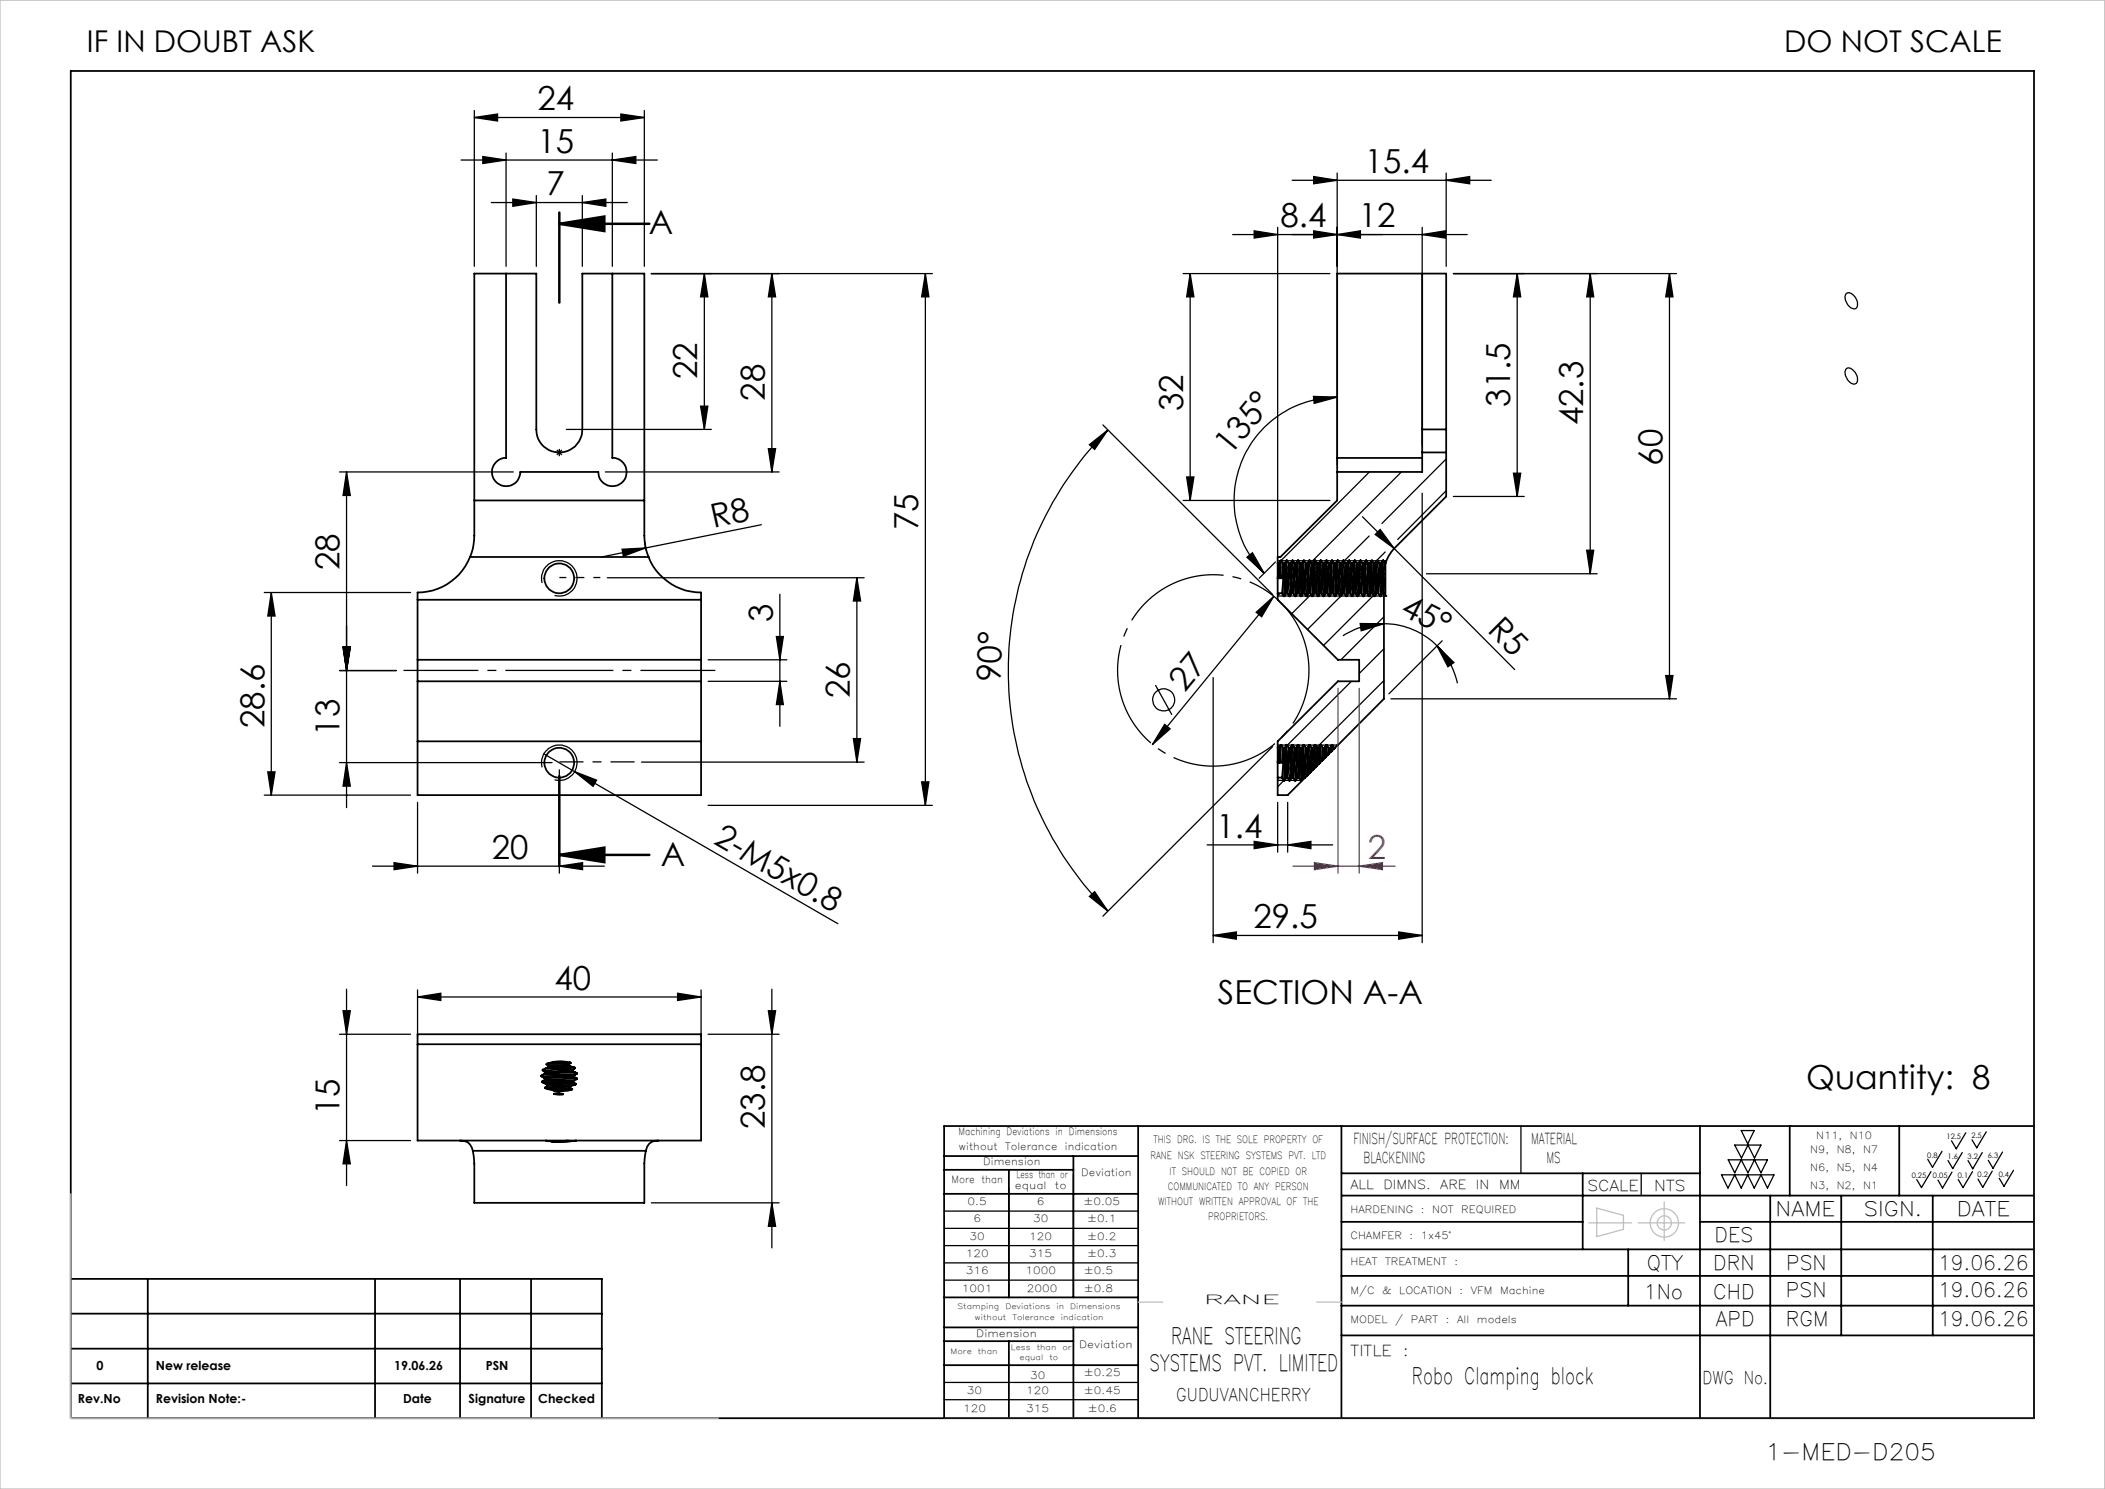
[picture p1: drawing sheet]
<svg xmlns="http://www.w3.org/2000/svg" width="297mm" height="210mm" viewBox="0 0 297 210" stroke-linecap="round" stroke-linejoin="round" font-family="sans-serif">
<g fill="none" stroke="#000" stroke-width=".25">
<path d="M10 10h277v190h-277zM71.4 38.6v26a2 2 0 0 0-2 2 2 2 0 0 0 2 2 2 2 0 0 0 2-2h11a2 2 0 0 0 2 2 2 2 0 0 0 2-2 2 2 0 0 0-2-2v-26M200.7 38.6v22M66.3 78.6a8 8 0 0 1-7.4 5v28.5h40v-28.5a8 8 0 0 1-7.4-5M66.3 78.6a7.4 7.4 0 0 0 .6-3v-37h8.8v22a3.2 3.2 0 0 0 3.2 3.2 3.2 3.2 0 0 0 3.3-3.2v-22h8.7v37.6a6.9 6.9 0 0 0 .6 2.4M66.3 78.6h25.2M66.9 70.6h24M180.3 79.5v2.1M180.3 79.5h.1M180.4 79.5l-.1 2.1M180.7 79.1l-.2 2.5M180.8 79l.2 .5"/>
<path d="M180.8 79l-.1 .1-.3 .4M180.8 79l-.2 2.6M181 79.5l-.1 2.1h-.6M181 79.5h.3M181.3 79.5l-.4 4.2M181.5 79h.1M181.5 79l-.2 .5M181.5 79l-.4 5.1M181.6 79l-.4 5M181.6 79l.3 .5M181.9 79.5l-.4 4.2M181.9 79.5h.2"/>
<path d="M182.1 79.5l-.5 4.2M182.3 79.1l-.4 5M182.4 79l.3 .5M182.4 79h-.1l-.2 .5M182.4 79l-.4 5M182.7 79.5l-.5 4.2M182.7 79.5h.1M182.8 79.5l-.3 4.2M183.1 79h.1M183.1 79l-.3 .5M183.1 79l-.4 5.1M183.2 79l.2 .5"/>
<path d="M183.2 79l-.4 5M183.4 79.5l-.3 4.2M183.4 79.5h.3M183.7 79.5l-.4 4.2M183.9 79.1l-.4 5M184 79l-.4 5M184 79l.3 .5M184 79h-.1l-.2 .5M184.3 79.5l-.4 4.2M184.3 79.5h.2M184.5 79.5l-.5 4.2M184.7 79l-.4 5.1"/>
<path d="M184.8 79l-.4 5M184.8 79l.3 .5M184.8 79h-.1l-.2 .5M185.1 79.5l-.5 4.2M185.1 79.5h.1M185.2 79.5l-.3 4.2M185.5 79h.1M185.5 79l-.3 .5M185.5 79l-.4 5.1M185.6 79l.2 .5M185.6 79l-.4 5M185.8 79.5l-.3 4.2"/>
<path d="M185.8 79.5h.3M186.1 79.5l-.4 4.2M186.3 79h.1M186.3 79l-.2 .5M186.3 79l-.4 5.1M186.4 79l.3 .5M186.4 79l-.4 5M186.7 79.5l-.4 4.2M186.7 79.5h.2M186.9 79.5l-.5 4.2M187.1 79l-.4 5.1M187.2 79l-.4 5"/>
<path d="M187.2 79l.3 .5M187.2 79h-.1l-.2 .5M187.5 79.5l-.5 4.2M187.5 79.5h.1M187.6 79.5l-.3 4.2M187.9 79h.1M187.9 79l-.3 .5M187.9 79l-.4 5.1M188 79l.2 .5M188 79l-.4 5M188.2 79.5l-.3 4.2M188.2 79.5h.3"/>
<path d="M188.5 79.5l-.4 4.2M188.7 64.6v2M188.7 66.6v4l-8 8h-.4v.9M188.7 64.6h12M188.7 79h.1M188.7 79l-.2 .5M188.7 79l-.4 5.1M188.8 79l.3 .5M188.8 79l-.3 5M189.1 79.5l-.4 4.2M189.1 79.5h.2M189.3 79.5l-.5 4.2"/>
<path d="M189.5 79l-.4 5.1M189.6 79l-.4 5M189.6 79l.3 .5M189.6 79h-.1l-.2 .5M189.9 79.5l-.5 4.2M189.9 79.5h.1M190 79.5l-.3 4.2M190.3 79l-.4 5.1M190.4 79l-.4 5M190.4 79l.2 .5M190.4 79l-.4 .5M190.6 79.5l-.3 4.2"/>
<path d="M190.6 79.5h.3M190.9 79.5l-.4 4.2M191.1 79h.1M191.1 79l-.2 .5M191.1 79l-.4 5.1M191.2 79l-.3 5M191.2 79l.3 .5M191.5 79.5l-.4 4.2M191.5 79.5h.2M191.7 79.5l-.5 4.2M191.9 79h.1M191.9 79l-.2 .5"/>
<path d="M191.9 79l-.4 5.1M192 79l-.4 5M192 79l.3 .5M192.3 79.5l-.5 4.2M192.3 79.5h.1M192.4 79.5l-.3 4.2M192.7 79l-.4 5.1M192.8 79l-.4 5M192.8 79l.2 .5M192.8 79l-.4 .5M193 79.5l-.3 4.2M193 79.5h.3"/>
<path d="M193.3 79.5l-.4 4.2M193.5 79.1l-.4 5M193.6 79l.3 .5M193.6 79h-.1l-.2 .5M193.6 79l-.3 5M193.9 79.5l-.4 4.2M193.9 79.5h.2M194.1 79.5l-.5 4.2M194.3 79.1l-.4 5M194.4 79l-.4 5M194.4 79l.3 .5M194.4 79h-.1l-.2 .5"/>
<path d="M194.7 79.5l-.5 4.2M194.7 79.5h.1M194.8 79.5l-.3 4.2M195.1 79l-.4 5.1M195.2 79l-.4 5M195.2 79l.2 .5M195.2 79l-.4 .5M195.4 79.8l-.1 .7v1.1M195.4 79.5v.3M195.4 79.5h.1M195.5 79.5l-.1 .3M195.5 79.1v5"/>
<path d="M200.7 60.6v3.2M200.7 63.8v2.8h-12M200.7 63.8h3.3M200.7 60.6h3.3M204 63.8v6.2l-7.3 7.4a5.3 5.3 0 0 0-1.2 2.1M204 60.6v3.2M204 60.6v-22h-15.3v26M58.9 84.6h40M58.9 96.1h40M58.9 93.1h40M180.3 81.6v2.1M180.3 83.7v.9l8.5 8.5h3v3h-3l-8.5 8.5v.9"/>
<path d="M180.3 83.7h.6M180.9 83.7l.2 .4M181.5 83.7l-.2 .4h-.2M181.5 83.7h.1M181.6 83.7l.3 .4M182.2 83.7l-.2 .4h-.1M182.2 83.7h.3M182.5 83.7l.2 .4M183.1 83.7l-.3 .4h-.1M183.1 83.7h.2M183.3 83.7l.2 .4M183.9 83.7l-.3 .4h-.1"/>
<path d="M183.9 83.7h.1M184 83.7l.3 .4M184.6 83.7l-.2 .4h-.1M184.6 83.7h.3M184.9 83.7l.2 .4M185.5 83.7l-.3 .4h-.1M185.5 83.7h.2M185.7 83.7l.2 .4M186.3 83.7l-.3 .4h-.1M186.3 83.7h.1M186.4 83.7l.3 .4M187 83.7l-.2 .4h-.1"/>
<path d="M187 83.7h.3M187.3 83.7l.2 .4M187.9 83.7l-.3 .4h-.1M187.9 83.7h.2M188.1 83.7l.2 .4M188.7 83.7l-.3 .4h-.1M188.7 83.7h.1M188.8 83.7l.3 .4M189.4 83.7l-.2 .4h-.1M189.4 83.7h.3M189.7 83.7l.2 .4M190.3 83.7l-.3 .4h-.1"/>
<path d="M190.3 83.7h.2M190.5 83.7l.2 .4M191.1 83.7l-.3 .4h-.1M191.1 83.7h.1M191.2 83.7l.3 .4M191.8 83.7l-.3 .4M191.8 83.7h.3M192.1 83.7l.2 .4M192.7 83.7l-.3 .4h-.1M192.7 83.7h.2M192.9 83.7l.2 .4M193.5 83.7l-.3 .4h-.1"/>
<path d="M193.5 83.7h.1M193.6 83.7l.3 .4M194.2 83.7l-.3 .4M194.2 83.7h.3M194.5 83.7l.2 .4M195.1 83.7l-.3 .4h-.1M195.1 83.7h.2M195.3 81.6l-.2 2.1M195.3 81.6v2.1M195.3 83.7v14.9l-6.5 6.4M195.5 84.1h.1M58.9 104.6h40"/>
<path d="M180.3 107.6v2.1M180.3 105.5v2.1M180.3 109.7v2.4h1.4l2.4-2.4M180.3 105.5h.1M180.3 109.7h.6M180.4 105.5l-.1 2.1M180.7 105.1l-.2 2.5M180.8 105l.2 .5M180.8 105l-.1 .1-.3 .4M180.8 105l-.2 2.6M180.9 109.7l.2 .4M181 105.5l-.1 2.1h-.6"/>
<path d="M181 105.5h.3M181.3 105.5l-.4 4.2M181.5 109.7l-.2 .4h-.2M181.5 109.7h.1M181.5 105h.1M181.5 105l-.2 .5M181.5 105l-.4 5.1M181.6 105l.3 .5M181.6 105l-.4 5M181.6 109.7l.3 .4M181.9 105.5l-.4 4.2M181.9 105.5h.2"/>
<path d="M182.1 105.5l-.5 4.2M182.2 109.7l-.2 .4h-.1M182.2 109.7h.3M182.3 105.1l-.4 5M182.4 105l.3 .5M182.4 105h-.1l-.2 .5M182.4 105l-.4 5M182.5 109.7l.2 .4M182.7 105.5l-.5 4.2M182.7 105.5h.1M182.8 105.5l-.3 4.2M183.1 109.7l-.3 .4h-.1"/>
<path d="M183.1 109.7h.2M183.1 105h.1M183.1 105l-.3 .5M183.1 105l-.4 5.1M183.2 105l.2 .5M183.2 105l-.4 5M183.3 109.7l.2 .4M183.4 105.5l-.3 4.2M183.4 105.5h.3M183.7 105.5l-.4 4.2M183.9 109.7l-.3 .4h-.1M183.9 109.7h.1"/>
<path d="M183.9 105.1l-.4 5M184 105l.3 .5M184 105h-.1l-.2 .5M184 105l-.4 5M184 109.7h.1M184.3 105.5l-.4 4.2M184.3 105.5h.2M184.4 109.4l-.3 .3M184.5 105.5l-.5 4.2M184.5 109.3l-.1 .1M184.7 105l-.3 4.4M184.7 109.1l-.2 .2"/>
<path d="M184.8 105l.3 .5M184.8 105h-.1l-.2 .5M184.8 105l-.3 4.3M185 108.9l-.3 .2M185.1 105.5l-.4 3.6M185.1 105.5h.1M185.2 105.5l-.2 3.4M185.2 108.6l-.2 .3M185.3 108.5l-.1 .1M185.5 105h.1M185.5 105l-.3 .5M185.5 105l-.3 3.6"/>
<path d="M185.6 105l.2 .5M185.6 105l-.3 3.5M185.6 108.2l-.3 .3M185.8 105.5l-.2 2.7M185.8 105.5h.3M185.8 108l-.2 .2M186.1 105.5l-.3 2.5M186.1 107.7l-.3 .3M186.2 107.6l-.1 .1M186.3 105h.1M186.3 105l-.2 .5M186.3 105l-.2 2.7"/>
<path d="M186.4 105l.3 .5M186.4 105l-.2 2.6M186.5 107.3l-.3 .3M186.7 105.5l-.2 1.8M186.7 105.5h.2M186.7 107.1l-.2 .2M186.9 105.5l-.2 1.6M186.9 106.9l-.2 .2M187 106.8l-.1 .1M187.1 105l-.2 1.9M187.2 105l.3 .5M187.2 105h-.1l-.2 .5"/>
<path d="M187.2 105l-.2 1.8M187.3 106.5l-.3 .3M187.5 105.5l-.2 1M187.5 105.5h.1M187.5 106.3l-.2 .2M187.6 105.5l-.1 .8M187.8 106l-.3 .3M187.9 105h.1M187.9 105l-.3 .5M187.9 105l-.1 1M187.9 105.9l-.1 .1M188 105l.2 .5"/>
<path d="M188 105l-.1 .9M188.2 105.6l-.3 .3M188.2 105.5v.1M188.2 105.5h.1M188.3 105.5l-.1 .1M188.8 105h-.1l-.4 .5M188.8 105l-.1 .2M58.9 145.9h40v15h-40zM58.9 147.3h40M76.4 151.7l5 .4M76.4 151.8l5 .4M76.5 152.5v.1"/>
<path d="M76.5 152.5l4.7 .4M76.5 152.6l.6 .3M76.5 152.6l4.7 .4M76.6 150.9l.8-.5-.3-.3a4.7 4.7 0 0 1 3.4-.2l-.3 .3 .2 .1 .7 .3v.1l-.3 .2 .1 .2 .5 .2v.1l-.4 .3M76.6 150.9l.3 .3v.2l-.5 .3v.1l.4 .3M76.6 150.9l4.6 .4M76.7 151.1l4.7 .3M76.8 151.4l4.2 .5M76.8 152.1l.1 .2M76.8 152.1h.1M76.9 152.3l-.4 .2M76.9 152.3l4 .3"/>
<path d="M76.9 153.4l.1 .1M76.9 151.3l4.1 .4M76.9 153.4l3.9 .2M76.9 150.7l3.9 .3M76.9 152.1l4 .3M77 153.5l1.1 .3M77 153.5l3.6 .2M77.1 152.9l3.4 .3M77.1 152.9l.2 .2M77.2 150.2l3.3 .2M77.3 153.1l-.4 .3M77.3 150.5l3.6 .3"/>
<path d="M77.3 153.1l3.1 .2M77.4 150l2.8 .1M77.4 150.3l3.6 .2M78 149.8l2.5 .2M78.1 154.3a1.9 1.9 0 0 1 1.3 0M78.1 154.3l.8 .1 .5-.1M78.1 153.8l.8 .1h.5M78.1 153.8l1.3 .1M78.1 154.3h1.3M80.4 153.3l.4 .3M80.5 153.2l-.1 .1M80.6 153.7l-1.2 .2"/>
<path d="M80.8 153.6l-.2 .1M80.9 152.6l.3 .3M80.9 152.4v.2M81 151.9l.4 .2M81 151.7h.1M81 151.7v.2M81.2 153l-.7 .2M81.2 152.9v.1M81.4 152.2l-.5 .2M81.4 152.1v.1M160.6 158.8v41.2M189.3 158.8v41.2"/>
<path d="M239.9 158.8v41.2M252.5 158.8v9.8M268 158.8v9.8M287 158.8h-153.8v41.2M64.9 160.9a1.61 1.61 0 0 1 1.8 1.4M66.7 162.3l.2 1.8v5.5h24v-5.5l.2-1.8M66.7 162.3h24.4M77 160.9l.9 .1M77.9 161l1.1 .1M79.9 160.9h1.1M81 160.9l-2 .2M81.2 160.9h-.2"/>
<path d="M93 160.9a1.62 1.62 0 0 0-1.9 1.4M133.2 168.4h27.4M133.2 165h18.2M133.2 163h27.4M142.3 165v18M151.4 163v20M189.3 176.2h97.7M189.3 172.3h34M189.3 179.9h97.7M189.3 168.6h97.7M189.3 165.5h50.6M223.3 165.5v10.7"/>
<path d="M229.7 176.2v7.9M239.9 172.3h47.1M249.8 168.6v31.4M259.8 168.6v19.7M272.7 168.6v19.7M10 195.1h74.9M10 180.4h74.9v19.6M10 185.3h74.9M10 190.2h74.9M20.8 180.4v19.6M52.9 180.4v19.6M64.9 180.4v19.6"/>
<path d="M74.9 180.4v19.6M133.2 189.2h18.2M133.2 192.5h27.4M133.2 187.2h27.4M133.2 183h27.4M142.3 189.2v10.6M151.4 187.2v12.6M189.3 188.3h97.7M189.3 184.1h97.7"/>
<circle cx="78.9" cy="81.6" r="2.1"/>
<circle cx="78.9" cy="107.6" r="2.1"/>
</g>
<g fill="none" stroke="#000" stroke-width=".18">
<path d="M66.9 16.6l3.3-.5v1zM66.9 15.6v22M66.9 16.6h24M87.6 16.1l3.3 .5-3.3 .5zM90.9 15.6v22M65.1 22.6h27.6M68.1 22.1l3.3 .5-3.3 .5zM69.3 28.6h19.2M71.4 21.6v16M72.4 28.1l3.3 .5-3.3 .5zM75.7 27.6v10M82.2 28.6l3.3-.5v1z"/>
<path d="M82.2 27.6v10M86.4 22.6l3.3-.5v1zM86.4 21.6v16M91.9 38.6h39.7M99.4 38.6l.5 3.3h-1.1zM99.4 38.6v22M108.9 38.6l.5 3.3h-1zM108.9 38.6v28M130.6 38.6l.5 3.3h-1.1zM130.6 38.6v75M166.9 38.6h20.7M167.9 38.6l.6 3.3h-1.1z"/>
<path d="M167.9 38.6v32M173.9 33.1h33.1M177 32.6l3.3 .5-3.3 .5zM180.3 32.1v46.4M182.3 25.4h28.1M185.3 32.6l3.4 .5-3.4 .5zM185.3 24.9l3.4 .5-3.4 .5zM188.7 33.1l3.2-.5v1zM188.7 24.4v41.2M200.7 33.1l3.2-.5v1zM200.7 32.1v30.7M204 25.4l3.4-.5v1z"/>
<path d="M204 24.4v13.2M205.1 38.6h31.4M214.1 38.6l.5 3.3h-1.1zM214.1 38.6v31.4M224.4 38.6l.5 3.3h-1zM224.4 38.6v42.3M235.5 38.6l.5 3.3h-1zM235.5 38.6v60M98.8 57.3h1.1l-.5 3.3zM155.6 59.9l24 23.9M185.3 55.9l3.4 .1-3.3 .9zM188.7 56a14.6 14.6 0 0 0-13.5 9 14.6 14.6 0 0 0 3.2 15.8"/>
<path d="M260.5 41.4a.9 .9 0 0 1 1.2 .4 1.3 1.3 0 0 1 .1 1.7 1.25 1.25 0 0 1-1.3-1 1.02 1.02 0 0 1 0-1.1zM260.6 52a1.3 1.3 0 0 1 1.4 1v.2a.74 .74 0 0 1-.3 1 1.68 1.68 0 0 1-1.3-2.1zM47.9 66.6h24.5M48.9 66.6l.5 3.3h-1zM48.9 66.6v47.3M78.4 63.8h1M78.6 63.5l.7 .7M78.9 63.3v1M79.3 63.5l-.7 .7M79.9 60.6h20.5M85.4 66.6h24.5M87.8 77.5l3.3-.2-3.2 1.1z"/>
<path d="M90.9 76.3l.3 1.3M91.1 77.3l-6.2 1.3M107.4 74l-16.3 3.3M108.4 63.3h1l-.5 3.3zM153.7 62.7l2.6-2.1-1.9 2.8zM156.3 60.6a48 48 0 0 0 0 67.9M166.9 70.6h20.7M167.4 67.3h1.1l-.6 3.3zM175.9 78.6l.8-.6 1.7 2.8zM180 79.3l-2.3 2.3M180.3 79.1h15.2M180.6 79.2l-.3 .3"/>
<path d="M188.7 66.6v.1M192.2 72.9l4.5 4.5M193.2 75.6l-3.5 3.5M193.2 66.6l-12.4 12.4M194.7 74.7l2 2.7-2.7-2zM195.4 77.8l-1.5 1.6M195.5 79.1h.1M196.7 77.4l17 17M197.7 66.6l-12.7 12.7M200.7 69.6v63.4M204 64.7l-9 9.1M204 69.2l-6.8 6.9"/>
<path d="M205.1 70h10M213.5 66.7h1.1l-.5 3.3zM223.9 77.6h1l-.5 3.3zM37.3 83.6h20.6M38.3 83.6l.5 3.3h-1zM38.3 83.6v28.5M47.9 94.6h8M48.4 91.3h1l-.5 3.3zM76.5 82.2a2.51 2.51 0 0 1 2.2-3.1 2.51 2.51 0 0 1 2.7 2.7 2.51 2.51 0 0 1-3.2 2.2M85.7 81.5h36.2M99.9 96.1h11.1M99.9 93.1h11.1"/>
<path d="M109.5 89.8h1l-.5 3.3zM110 96.1l.5 3.3h-1zM110 83.8v18.6M120.9 81.5l.5 3.3h-1zM120.9 81.5v26M163 96.6l2.3 4.2M171.2 95.6v37.4M177.2 86.4l2.5-2.3-1.7 2.9zM179.7 84.1l-17.1 20.9M180.3 84.1h15.2M180.6 83.7l-.3 .3M185 83.8l-2.8 2.8"/>
<path d="M189.2 84.1l-4.7 4.7M189.6 83.7l-.3 .3M190.7 96.1l-9.1 9M191.9 87.9l3.4 .1-3.2 1zM193.8 84l-7.1 7M195.3 88a10.6 10.6 0 0 1 7.4 3.1M195.3 88a10.4 10.4 0 0 0-5.8 1.7M195.3 87l-6.1 6.1M195.3 91.5l-3.5 3.5M195.3 96l-9.5 9.4M195.5 84.1h.1M196.3 98.6h40.2"/>
<path d="M201.3 80.9h24.1M202.7 91.1l2.4 2.3-.8 .6zM202.7 91.1a10.3 10.3 0 0 1 2.9 5.3M203.5 90.4l-7.5 7.5M235 95.3h1l-.5 3.3zM37.3 112.1h20.6M37.8 108.9h1l-.5 3.2zM47.9 107.6h30M48.9 107.6l.5 3.3h-1zM58.9 113.2v9.9M76.5 108.2a2.51 2.51 0 0 1 2.2-3.1 2.51 2.51 0 0 1 2.7 2.7 2.51 2.51 0 0 1-3.2 2.2M76.7 106.3l41.5 24"/>
<path d="M78.9 108.6v14.5M81.1 108.8l3.1 1.2-.5 .9zM90.5 107.5h31.4M99.9 113.6h31.7M120.4 104.2h1l-.5 3.3zM130 110.3h1.1l-.5 3.3zM164.3 102.2l.8 .6-2.5 2.2zM170.3 119.2h17.7M177 118.7l3.3 .5-3.3 .5zM179.6 105.3l-24 23.9M180.3 105.1h.4M180.3 110.1h.8"/>
<path d="M180.3 113.2v7M180.8 105.1h.7M181.1 110.1l-.8 .9M181.2 110.1h.7M181.6 109.7l-.3 .2M181.6 105.1h.7M181.7 119.2l3.3-.5v1zM181.7 113.2v7M182 110.1h.7M182.4 105.1h.7M182.8 110.1h.7M183.2 105.1h.7"/>
<path d="M183.6 110.1h.2M184 105.1h.7M184.8 105.1h.7M185.6 105.1h.7M186.4 105.1h.7M187.2 105.1h.7M188 105.1h.7M48.9 139.5v27.7M52.6 122.2h32.7M55.6 121.7l3.3 .5-3.3 .5zM58.9 139.6v6.7M78.9 122.2l3.3-.5v1z"/>
<path d="M98.9 139.6v6.7M108.9 139.5v36.5M153.7 126.4l.7-.6 1.9 2.7zM171.2 131.9l3.2-.5v1.1zM171.2 131.9h29.5M197.3 131.4l3.4 .5-3.4 .6zM47.9 145.9h10M48.4 142.5h1l-.5 3.4zM58.9 140.6l3.3-.5v1zM58.9 140.6h40M95.6 140.1l3.3 .5-3.3 .5zM99.9 145.9h10"/>
<path d="M108.4 142.5h1l-.5 3.4zM214.6 158.8v6.7M245.7 159.4h1.8l-.9 1.9zM277.4 159.8l-1.4 2.2-.7-1.1M280.2 159.6l-1.3 2.3-.7-1.1M47.9 160.9h10M48.9 160.9l.5 3.2h-1zM91.9 169.6h18M108.9 169.6l.5 3.4h-1zM133.2 170.8h27.4M133.2 175.7h27.4M133.2 173.2h27.4"/>
<path d="M133.2 178.1h27.4M142.3 167.5v15.5M151.4 165.6v17.4M231.6 165.5v3.1M242.9 165.7h7.4l-.9 1.9-.9-1.9-1 1.9-.9-1.9-.9 1.9-.9-1.9-1 1.9zM243.8 163.6h5.6l-.9 1.8-1-1.8-.9 1.8-.9-1.8-.9 1.8zM244.8 161.5h3.7l-1 1.8-.9-1.8-.9 1.8zM272.5 165.2l-1.4 2.3-.7-1.1M274 162.4l-1.3 2.2-.7-1.1M275.4 165.3l-1.3 2.3-.7-1.2M276.9 162.6l-1.4 2.2-.7-1.1M278.3 165.2l-1.3 2.3-.7-1.1"/>
<path d="M279.7 162.6l-1.4 2.2-.6-1.1M281.1 165.2l-1.3 2.3-.7-1.2M282.5 162.5l-1.3 2.3-.7-1.2M284.1 165.1l-1.3 2.2-.7-1.1M133.2 195h27.4M133.2 197.4h27.4M133.2 180.5h27.4"/>
<circle cx="164.2" cy="98.7" r="1.55"/>
</g>
<path d="M78.9 31.6l6.4-1.1v2.1zM78.9 31.6h12.7M78.9 30v12.7M78.9 109.5v12.7M78.9 120.6l6.4-1.1v2.1zM78.9 120.6h12.7" fill="none" stroke="#000" stroke-width=".35"/>
<path d="M184.1 90.6a13.5 13.5 0 0 0-22.6-5.5 13.5 13.5 0 0 0 6 22.4 13.5 13.5 0 0 0 16.9-15.9l-.3-1" fill="none" stroke="#000" stroke-width=".18" stroke-dasharray="15.2 1.3 1.3 1.3" stroke-dashoffset="3.3" stroke-linecap="butt"/>
<g fill="none" stroke="#c0c0c0" stroke-width=".18">
<path d="M0 0h297v210h-297zM10 168.4v31.6h91.4M224.2 172.5h6M225.3 170.4l3.8 1v2l-3.8 1zM231.1 172.5h6.6M234.8 169.5v5.4M160.6 183.6h3.5M185.8 183.6h3.5"/>
<circle cx="234.8" cy="172.5" r="1.01"/>
<circle cx="234.8" cy="172.5" r="2"/>
</g>
<path d="M188.8 97.1v26M191.8 97.1v26M182.4 122.2h14.4M185.5 121.7l3.3 .5-3.3 .5zM191.8 122.2l3.3-.5v1z" fill="none" stroke="#a0006e" stroke-width=".18"/>
<path d="M100.9 94.6h-44" fill="none" stroke="#000" stroke-width=".18" stroke-dasharray="15.2 1.3 1.3 1.3" stroke-dashoffset="4.7" stroke-linecap="butt"/>
<path d="M78.9 107.5h10.6" fill="none" stroke="#000" stroke-width=".18" stroke-dasharray="15.2 1.3 1.3 1.3" stroke-dashoffset="11.8" stroke-linecap="butt"/>
<path d="M78.9 81.5h5.8" fill="none" stroke="#000" stroke-width=".18" stroke-dasharray="15.2 1.3 1.3 1.3" stroke-dashoffset="14.3" stroke-linecap="butt"/>
<path d="M287 158.8v41.2h-153.8" fill="none" stroke="#191924" stroke-width=".18"/>
<g fill="#000">
<path d="M87.8 77.5l3.3-.2-3.2 1.1zM194.7 74.7l2 2.7-2.7-2zM81.1 108.8l3.1 1.2-.5 .9z"/>
<path d="M66.9 16.6l3.3-.5v1zM87.6 16.1l3.3 .5-3.3 .5z"/>
<path d="M68.1 22.1l3.3 .5-3.3 .5zM86.4 22.6l3.3-.5v1z"/>
<path d="M72.4 28.1l3.3 .5-3.3 .5zM82.2 28.6l3.3-.5v1z"/>
<path d="M78.9 31.6l6.4-1.1v2.1zM78.9 120.6l6.4-1.1v2.1z"/>
<path d="M130.6 38.6l.5 3.3h-1.1zM130 110.3h1.1l-.5 3.3zM48.4 91.3h1l-.5 3.3zM48.9 107.6l.5 3.3h-1zM48.9 66.6l.5 3.3h-1zM48.4 91.3h1l-.5 3.3zM108.9 38.6l.5 3.3h-1zM108.4 63.3h1l-.5 3.3zM38.3 83.6l.5 3.3h-1zM37.8 108.9h1l-.5 3.2z"/>
<path d="M177 32.6l3.3 .5-3.3 .5zM188.7 33.1l3.2-.5v1zM185.3 24.9l3.4 .5-3.4 .5zM204 25.4l3.4-.5v1z"/>
<path d="M185.3 55.9l3.4 .1-3.3 .9zM175.9 78.6l.8-.6 1.7 2.8z"/>
<path d="M98.8 57.3h1.1l-.5 3.3zM99.4 38.6l.5 3.3h-1.1z"/>
<path d="M153.7 62.7l2.6-2.1-1.9 2.8zM153.7 126.4l.7-.6 1.9 2.7z"/>
<path d="M213.5 66.7h1.1l-.5 3.3zM214.1 38.6l.5 3.3h-1.1z"/>
<path d="M110 96.1l.5 3.3h-1zM109.5 89.8h1l-.5 3.3z"/>
<path d="M120.9 81.5l.5 3.3h-1zM120.4 104.2h1l-.5 3.3z"/>
<path d="M177.2 86.4l.8 .6 1.7-2.9zM164.3 102.2l-1.7 2.8 2.5-2.2z"/>
<path d="M202.7 91.1l2.4 2.3-.8 .6zM191.9 87.9l3.4 .1-3.2 1z"/>
<path d="M235 95.3h1l-.5 3.3zM235.5 38.6l.5 3.3h-1z"/>
<path d="M181.7 119.2l3.3-.5v1zM177 118.7l3.3 .5-3.3 .5zM200.7 33.1l3.2-.5v1zM185.3 32.6l3.4 .5-3.4 .5z"/>
<path d="M78.9 122.2l3.3-.5v1zM55.6 121.7l3.3 .5-3.3 .5z"/>
<path d="M171.2 131.9l3.2-.5v1.1zM197.3 131.4l3.4 .5-3.4 .6z"/>
<path d="M48.4 142.5h1l-.5 3.4zM48.9 160.9l.5 3.2h-1zM108.4 142.5h1l-.5 3.4zM108.9 169.6l.5 3.4h-1zM167.9 38.6l.6 3.3h-1.1zM167.4 67.3h1.1l-.6 3.3zM224.4 38.6l.5 3.3h-1zM223.9 77.6h1l-.5 3.3z"/>
<path d="M58.9 140.6l3.3-.5v1zM95.6 140.1l3.3 .5-3.3 .5z"/>
</g>
<path d="M191.8 122.2l3.3-.5v1zM185.5 121.7l3.3 .5-3.3 .5z" fill="#a0006e"/>
<g font-size="4.7">
<text x="75.8" y="15.5">24</text>
<text x="75.8" y="21.5">15</text>
<text x="77.1" y="27.5">7</text>
<text x="192.6" y="24.4">15.4</text>
<text x="91.6" y="33">A</text>
<text x="180.7" y="32">8.4</text>
<text x="191.7" y="32">12</text>
<text x="98.4" y="53.5" transform="rotate(-90 98.4 53.5)">22</text>
<text x="107.9" y="56.5" transform="rotate(-90 107.9 56.5)">28</text>
<text x="166.9" y="58" transform="rotate(-90 166.9 58)">32</text>
<text x="213.1" y="57.4" transform="rotate(-90 213.1 57.4)">31.5</text>
<text x="223.4" y="60" transform="rotate(-90 223.4 60)">42.3</text>
<text x="173.6" y="64.3" transform="rotate(-50 173.6 64.3)">135°</text>
<text x="234.5" y="65.7" transform="rotate(-90 234.5 65.7)">60</text>
<text x="100.7" y="74.5" transform="rotate(-13 100.7 74.5)">R8</text>
<text x="129.6" y="74.7" transform="rotate(-90 129.6 74.7)">75</text>
<text x="47.9" y="80.4" transform="rotate(-90 47.9 80.4)">28</text>
<text x="109" y="87.7" transform="rotate(-90 109 87.7)">3</text>
<text x="197.4" y="86.6" transform="rotate(27 197.4 86.6)">45°</text>
<text x="209.7" y="89" transform="rotate(45 209.7 89)">R5</text>
<text x="119.9" y="98.5" transform="rotate(-90 119.9 98.5)">26</text>
<text x="141.2" y="96.2" transform="rotate(-88 141.2 96.2)">90°</text>
<text x="167.2" y="97.8" transform="rotate(-51 167.2 97.8)">27</text>
<text x="37.3" y="102.7" transform="rotate(-90 37.3 102.7)">28.6</text>
<text x="47.9" y="103.7" transform="rotate(-90 47.9 103.7)">13</text>
<text x="100.5" y="118.9" transform="rotate(30 100.5 118.9)">2-M5x0.8</text>
<text x="171.6" y="118.1">1.4</text>
<text x="69.4" y="121.1">20</text>
<text x="93.2" y="122.2">A</text>
<text x="176.9" y="130.9">29.5</text>
<text x="78.2" y="139.6">40</text>
<text x="171.8" y="141.5">SECTION A-A</text>
<text x="254.8" y="153.6">Quantity: 8</text>
<text x="47.9" y="157.3" transform="rotate(-90 47.9 157.3)">15</text>
<text x="107.9" y="159.2" transform="rotate(-90 107.9 159.2)">23.8</text>
</g>
<text font-size="4.7" fill="#a0006e" x="193" y="121.1">2</text>
<g font-size="4.2">
<text x="12.3" y="7.3">IF IN DOUBT ASK</text>
<text x="251.7" y="7.3">DO NOT SCALE</text>
</g>
<g font-size="3.2">
<text x="165.2" y="189.6">RANE STEERING</text>
<text x="162.2" y="193.4">SYSTEMS PVT. LIMITED</text>
<text x="199.2" y="195.2">Robo Clamping block</text>
<text x="249.1" y="205.8">1-MED-D205</text>
</g>
<g font-size="2.8">
<text x="250.5" y="171.5">NAME</text>
<text x="263" y="171.5">SIGN.</text>
<text x="276.1" y="171.5">DATE</text>
<text x="232.4" y="179.1">QTY</text>
<text x="241.7" y="179.1">DRN</text>
<text x="241.9" y="175.2">DES</text>
<text x="252" y="179.1">PSN</text>
<text x="273.4" y="179.1">19.06.26</text>
<text x="231.9" y="183.2">1No</text>
<text x="241.7" y="183.2">CHD</text>
<text x="252" y="182.9">PSN</text>
<text x="273.4" y="183">19.06.26</text>
<text x="242.1" y="187.1">APD</text>
<text x="252" y="187.1">RGM</text>
<text x="273.4" y="187.1">19.06.26</text>
</g>
<g font-size="2.5">
<text x="166" y="197.6">GUDUVANCHERRY</text>
<text x="240.2" y="195.2">DWG No.</text>
</g>
<g font-size="2.1">
<text x="190.9" y="161.3">FINISH/SURFACE PROTECTION:</text>
<text x="216" y="161.3">MATERIAL</text>
<text x="192.4" y="164.1">BLACKENING</text>
<text x="218.2" y="164.1">MS</text>
<text x="224" y="168">SCALE</text>
<text x="233.4" y="168">NTS</text>
<text x="190.6" y="191.2">TITLE</text>
<text x="198" y="191.2">:</text>
</g>
<g font-size="1.8">
<text x="190.5" y="167.7">ALL</text>
<text x="195.2" y="167.7">DIMNS.</text>
<text x="203.2" y="167.7">ARE</text>
<text x="208.2" y="167.7">IN</text>
<text x="211.5" y="167.7">MM</text>
<text x="169.9" y="184">RANE</text>
<text x="11" y="197.8">Rev.No</text>
<text x="13.6" y="193.2">0</text>
<text x="22" y="197.8">Revision Note:-</text>
<text x="22" y="193.2">New release</text>
<text x="55.6" y="193.2">19.06.26</text>
<text x="56.9" y="197.8">Date</text>
<text x="66.1" y="197.8">Signature</text>
<text x="68.5" y="193.2">PSN</text>
<text x="75.9" y="197.8">Checked</text>
</g>
<g font-size="1.4">
<text x="135.3" y="160.1">Machining Deviations in Dimensions</text>
<text x="162.8" y="161.2">THIS DRG. IS THE SOLE PROPERTY OF</text>
<text x="256.3" y="160.6">N11,</text>
<text x="261" y="160.6">N10</text>
<text x="134.2" y="166.9">More than</text>
<text x="135.2" y="162.2">without</text>
<text x="138.7" y="164.3">Dimension</text>
<text x="141.8" y="162.2">Tolerance</text>
<text x="143.2" y="167.7">equal</text>
<text x="143.4" y="166.1">Less than or</text>
<text x="148.8" y="167.7">to</text>
<text x="150.2" y="162.2">indication</text>
<text x="152.6" y="165.9">Deviation</text>
<text x="162.3" y="163.5">RANE NSK STEERING SYSTEMS PVT. LTD</text>
<text x="164.8" y="167.8">COMMUNICATED TO ANY PERSON</text>
<text x="165" y="165.7">IT SHOULD NOT BE COPIED OR</text>
<text x="255.4" y="165.1">N6,</text>
<text x="255.4" y="162.7">N9,</text>
<text x="255.4" y="167.7">N3,</text>
<text x="259.1" y="165.1">N5,</text>
<text x="259.1" y="162.7">N8,</text>
<text x="259.1" y="167.7">N2,</text>
<text x="262.9" y="165.1">N4</text>
<text x="262.9" y="162.7">N7</text>
<text x="262.9" y="167.7">N1</text>
<text x="136.5" y="170">0.5</text>
<text x="137.3" y="172.3">6</text>
<text x="145.8" y="172.3">30</text>
<text x="146.3" y="170">6</text>
<text x="152.9" y="170">±0.05</text>
<text x="153.4" y="172.3">±0.1</text>
<text x="163.4" y="170">WITHOUT WRITTEN APPROVAL OF THE</text>
<text x="170.5" y="172.1">PROPRIETORS.</text>
<text x="190.5" y="171">HARDENING</text>
<text x="200.5" y="171">:</text>
<text x="202.1" y="171">NOT</text>
<text x="206.2" y="171">REQUIRED</text>
<text x="136.3" y="179.6">316</text>
<text x="136.3" y="177.3">120</text>
<text x="136.8" y="174.9">30</text>
<text x="144.7" y="179.6">1000</text>
<text x="145.2" y="177.3">315</text>
<text x="145.2" y="174.9">120</text>
<text x="152.9" y="179.6">±0.5</text>
<text x="153.4" y="177.3">±0.3</text>
<text x="153.4" y="174.9">±0.2</text>
<text x="190.5" y="174.7">CHAMFER</text>
<text x="190.5" y="178.4">HEAT</text>
<text x="195.4" y="178.4">TREATMENT</text>
<text x="198.9" y="174.7">:</text>
<text x="200.5" y="174.7">1x45°</text>
<text x="205.2" y="178.4">:</text>
<text x="135.7" y="182.2">1001</text>
<text x="144.9" y="182.2">2000</text>
<text x="152.9" y="182.2">±0.8</text>
<text x="190.5" y="182.5">M/C</text>
<text x="195" y="182.5">&amp;</text>
<text x="197.4" y="182.5">LOCATION</text>
<text x="205.9" y="182.5">:</text>
<text x="207.5" y="182.5">VFM</text>
<text x="211.6" y="182.5">Machine</text>
<text x="137.8" y="188.6">Dimension</text>
<text x="152.3" y="190.1">Deviation</text>
<text x="190.5" y="186.6">MODEL</text>
<text x="196.9" y="186.6">/</text>
<text x="199" y="186.6">PART</text>
<text x="204" y="186.6">:</text>
<text x="205.6" y="186.6">All</text>
<text x="208.4" y="186.6">models</text>
<text x="136.4" y="196.6">30</text>
<text x="144.8" y="196.6">120</text>
<text x="145.3" y="194.5">30</text>
<text x="152.9" y="196.6">±0.45</text>
<text x="152.9" y="194.1">±0.25</text>
<text x="135.9" y="199.2">120</text>
<text x="144.8" y="199.2">315</text>
<text x="153.5" y="199.2">±0.6</text>
</g>
<g font-size="1.1">
<text x="274.6" y="160.6">12.5</text>
<text x="278.2" y="160.5">2.5</text>
<text x="269.7" y="166.1">0.25</text>
<text x="271.9" y="163.3">0.8</text>
<text x="272.7" y="166.2">0.05</text>
<text x="274.8" y="163.4">1.6</text>
<text x="276.2" y="166.1">0.1</text>
<text x="277.6" y="163.4">3.2</text>
<text x="279" y="166.1">0.2</text>
<text x="280.5" y="163.4">6.3</text>
<text x="282" y="165.9">0.4</text>
<text x="135.1" y="184.6">Stamping</text>
<text x="141.9" y="184.6">Deviations</text>
<text x="149.1" y="184.6">in</text>
<text x="151" y="184.6">Dimensions</text>
<text x="134.1" y="191">More</text>
<text x="137.5" y="186.1">without</text>
<text x="138" y="191">than</text>
<text x="142.6" y="190.5">Less</text>
<text x="142.8" y="186.1">Tolerance</text>
<text x="143.8" y="191.8">equal</text>
<text x="146.3" y="190.5">than</text>
<text x="148.1" y="191.8">to</text>
<text x="149.7" y="186.1">indication</text>
<text x="149.9" y="190.5">or</text>
</g>
</svg>
